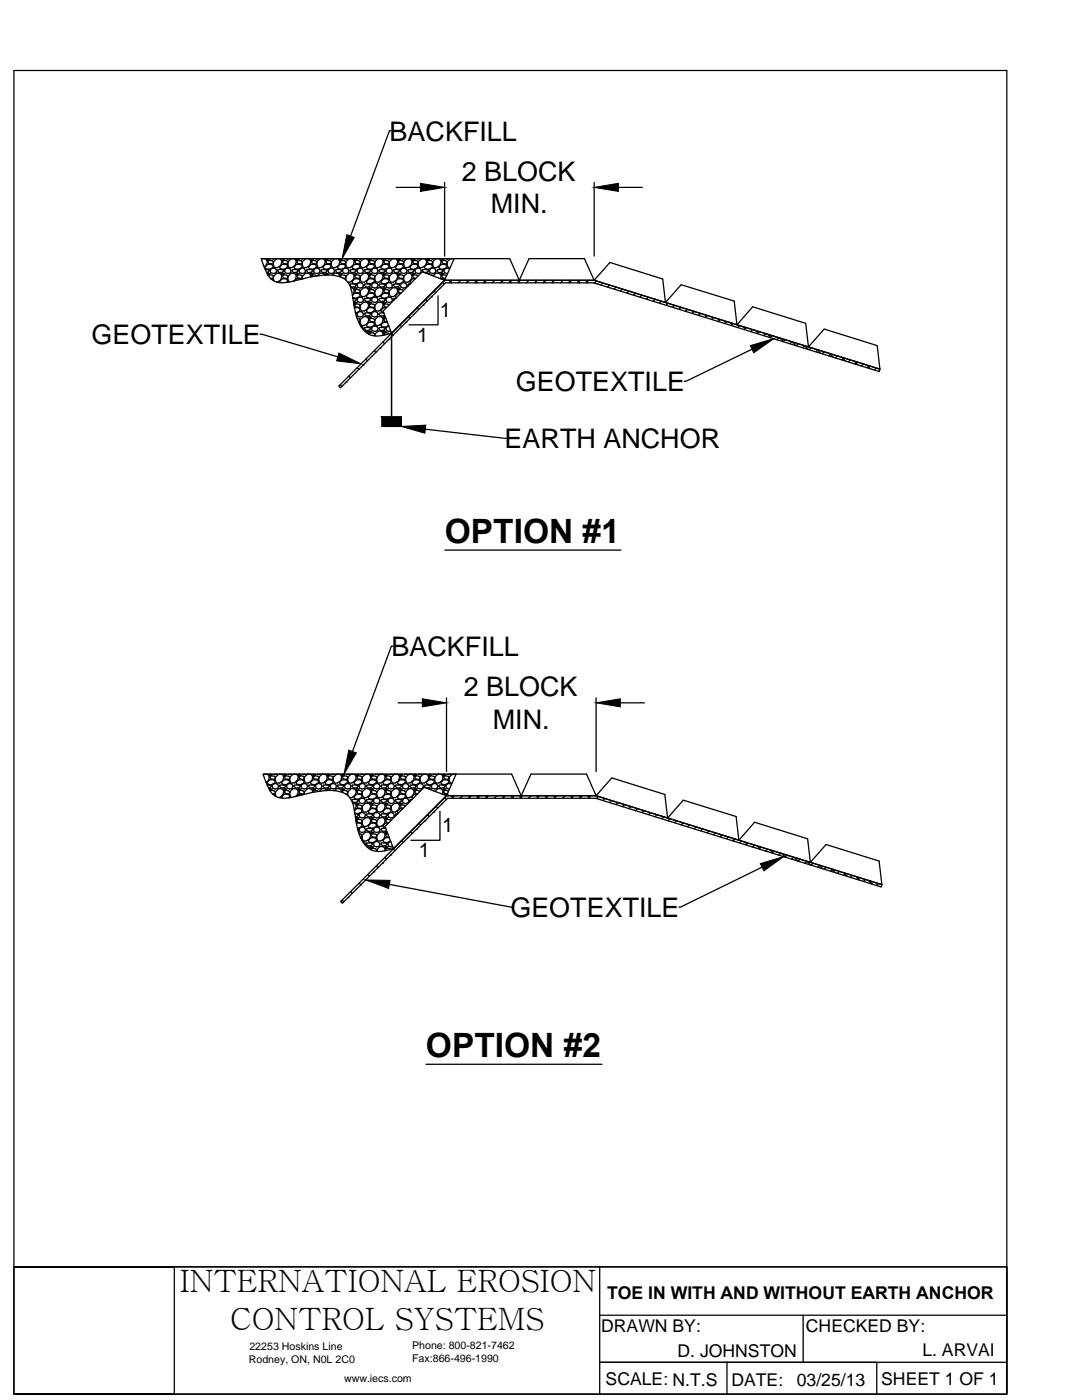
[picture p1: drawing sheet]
<svg xmlns="http://www.w3.org/2000/svg" width="216mm" height="279mm" viewBox="0 0 216 279" stroke-linecap="round" stroke-linejoin="round" font-family="sans-serif">
<!-- layer: 0 -->
<g fill="none" stroke="#000" stroke-width=".25">
<path d="M78 26.1h-.3l-7.7 21M79.1 37.4h4.8M88.7 36.4v14.7M118.6 36.4v14.7M123.4 37.4h4.8M52.2 51.8l.2-.2 .6 .1 .4 .5-.3 .7-.4 .4M52.9 53.8l.8 .1-.2 .4-.3 .1M53.3 51.7l.2-.1 .4 .1-.4 .3zM53.4 52.8h.7l.4 .2-.1 .4-.6 .3h-.7l-.2-.4zM53.5 54.8l-.2-.2 .2-.1 .4 .1-.4 .3M53.6 55l.1-.2 .6 .1 .3 .2M53.7 52h.6l.3 .3-.2 .4-.7-.1-.2-.3z"/>
<path d="M53.9 54l.1 .5 .6 .1 .5-.1 .1-.5-.2-.3-.4-.2-.5 .2-.2 .3M54 55.6l.5 .4M54.2 51.6h.6M54.6 55.1l-.2 .5-.5-.1M54.6 55.1v.6l.1 .4M54.6 52.2l.6-.6 .8 .1 .2 .5-.2 .7-.6 .5h-.6l-.2-.6zM54.6 55.1l.6-.6 .8 .1 .2 .5-.2 .7-.6 .5h-.3M55.5 53.8h.5l.6 .1v.1l-.2 .3-.7 .1-.3-.4zM56.2 54.6h.6l-.5 .3zM56.2 51.7h.6l-.5 .3zM56.3 52.8h.8l.3 .2-.1 .4-.6 .3h-.7l-.2-.4zM56.3 55.1l.3-.3 .6 .1 .2 .4-.1 .3-.7-.1z"/>
<path d="M56.3 52.3l.3-.3h.6l.2 .4-.1 .3-.7-.1zM56.8 54l.2 .5 .4 .1 .5-.1 .2-.5-.2-.3-.5-.2-.4 .2-.2 .3M57.1 51.6h.7M57.2 56.4l.2-.5-.3-.3h-.8l-.5 .6 .1 .2M57.5 52.2l.7-.6 .6 .1 .3 .5-.2 .7-.6 .5h-.6l-.3-.6zM58.4 53.8h.5l.6 .1v.1l-.2 .3-.7 .1-.3-.4zM58.5 56.1l.4-.3 .2-.7-.3-.5-.6-.1-.7 .6-.1 .6 .3 .6M59.1 54.6l.2-.1 .4 .1-.5 .3zM59.1 51.7l.2-.1 .4 .1-.5 .3zM59.2 52.8h.7l.4 .2-.1 .4-.6 .3h-.7l-.2-.4zM59.5 54.8l.6 .1 .2 .2-.1 .5-.7-.1-.3-.4zM59.5 52h.6l.2 .3-.1 .4-.7-.1-.3-.3z"/>
<path d="M59.9 53.7l.4-.2 .5 .2 .1 .3-.1 .5-.5 .1-.5-.1-.1-.5zM60 51.6h.6M60.1 55.7l-.9-.1-.4 .5M60.4 52.2l.6-.6 .7 .1 .3 .5-.2 .7-.6 .5h-.6l-.3-.6zM61.2 53.8h.6l.6 .1v.1l-.3 .3-.6 .1-.3-.4zM62 55.3v-.2l-.3-.5-.7-.1-.6 .6-.1 .6M62 54.6l.2-.1 .4 .1-.5 .3zM62 51.7l.2-.1 .4 .1-.5 .3zM62 52.8h.8l.4 .2-.1 .4-.6 .3h-.7l-.3-.4zM62.6 54l.1 .5 .5 .1 .5-.1 .2-.5-.2-.3-.5-.2-.4 .2-.2 .3M62.9 51.6h.6M63.1 55.1l-.1-.2-.6-.1-.2 .4"/>
<path d="M63.2 52.2l.7-.6 .7 .1 .3 .5-.2 .7-.7 .5h-.6l-.2-.6zM63.2 52.3l-.2-.3h-.6l-.3 .3 .2 .3 .8 .1 .1-.3M64.2 53.8h.5l.6 .1v.1l-.2 .3-.7 .1-.4-.4zM64.8 54.9l-.2-.3-.7-.1-.6 .5M64.9 54.6l.2-.1 .3 .1-.4 .3zM64.9 51.7l.2-.1 .3 .1-.4 .3zM65 52.8h.7l.4 .2-.1 .4-.7 .3h-.7l-.2-.4zM65 52.3l.3-.3h.6l.2 .4-.1 .3-.8-.1zM65.3 54.9h.3M65.4 54l.2 .5 .5 .1 .5-.1 .1-.5-.1-.3-.5-.2-.5 .2-.1 .3M65.8 51.6h.6M66.2 52.2l.6-.6 .7 .1 .3 .5-.2 .7-.6 .5h-.7l-.2-.6z"/>
<path d="M66.3 54.9l.5-.4 .7 .1 .3 .6M67 53.8h.6l.5 .1 .1 .1-.3 .3-.6 .1-.3-.4zM67.8 54.6h.5l-.4 .3zM67.8 51.7h.5l-.4 .3zM67.8 52.8h.8l.3 .2v.4l-.7 .3h-.7l-.2-.4zM67.9 52.3l.3-.3h.6l.2 .4-.1 .3-.8-.1zM68 55.3l-.1-.2 .3-.3 .6 .1 .2 .2-.1 .5-.4-.1M68.3 54l.2 .5 .5 .1 .5-.1 .1-.5-.1-.3-.5-.2-.5 .2-.1 .3M68.7 51.6h.6M69 52.2l.7-.6 .7 .1 .3 .5-.2 .7-.7 .5h-.6l-.2-.6zM69.1 56l-.1-.3v-.6l.7-.6 .7 .1 .3 .5-.2 .7-.7 .5h-.4M69.9 56.7l1.2 .1v.2l-.3 .2-.7 .1-.3-.3z"/>
<path d="M69.9 53.8h.6l.6 .1v.1l-.3 .3-.7 .1-.3-.4zM70 57.4l.4 .1 .3 .5-.2 .7-.2 .1M70.3 59l.4-.5h.8l.4 .3-.2 .4-.6 .3h-.7M70.4 59.5h.1M70.4 59.5l.7 .2-.3 .4h-.3M70.7 57.5h.5l-.4 .3zM70.7 54.6l.2-.1 .3 .1-.4 .3zM70.7 51.7l.2-.1 .3 .1-.4 .3zM70.7 55.6h.8l.4 .3-.2 .4-.6 .3h-.7l-.2-.4zM70.7 52.8h.8l.4 .2-.2 .4-.6 .3h-.7l-.2-.4zM70.8 58.1l.3-.3h.6l.2 .4-.2 .3-.7-.1zM70.8 55.1l.3-.3 .6 .1 .2 .4-.2 .3-.7-.1z"/>
<path d="M70.8 52.3l.3-.3h.6l.2 .4-.2 .3-.7-.1zM71.4 53.7l.5-.2 .4 .2 .2 .3-.1 .5-.5 .1-.5-.1-.2-.5zM71.4 56.5l.5-.1 .4 .2 .2 .4-.1 .3-.5 .2-.5-.2-.2-.3zM71.4 59.4l.5-.1 .4 .2 .2 .3-.1 .4-.5 .2-.5-.2-.2-.4zM71.6 51.6h.6M71.9 58l.7-.6 .7 .1 .3 .5-.3 .7-.6 .5h-.6l-.2-.6zM71.9 55.1l.7-.6 .7 .1 .3 .5-.3 .7-.6 .5h-.6l-.2-.6zM71.9 52.2l.7-.6 .7 .1 .3 .5-.3 .7-.6 .5h-.6l-.2-.6zM72.8 59.6l.5-.1 .6 .2 .1 .1-.3 .3-.6 .1-.4-.4zM72.8 56.7l1.1 .1 .1 .2-.3 .2-.6 .1-.4-.3zM72.8 53.8h.5l.6 .1 .1 .1-.3 .3-.6 .1-.4-.4zM73.6 57.5h.5l-.4 .3z"/>
<path d="M73.6 54.6l.2-.1 .3 .1-.4 .3zM73.6 51.7l.2-.1 .3 .1-.4 .3zM73.6 58.5h.8l.3 .3-.1 .4-.6 .3h-.7l-.2-.4zM73.6 55.6h.8l.3 .3-.1 .4-.6 .3h-.7l-.2-.4zM73.6 52.8h.8l.3 .2-.1 .4-.6 .3h-.7l-.2-.4zM74.1 54l.2 .5 .5 .1 .5-.1 .1-.5-.1-.3-.5-.2-.5 .2-.1 .3M74.1 57l.2 .3 .5 .2 .5-.2 .1-.3-.1-.4-.5-.2-.5 .1-.1 .5M74.1 59.8l.2 .4 .5 .2 .5-.2 .1-.4-.1-.3-.5-.2-.5 .1-.1 .4M74.5 51.6h.6M74.8 52.2l.7-.6 .6 .1 .4 .5-.3 .7-.6 .5h-.6l-.2-.6zM74.8 55.1l.7-.6 .6 .1 .4 .5-.3 .7-.6 .5h-.6l-.2-.6zM74.8 58l.7-.6 .6 .1 .4 .5-.3 .7-.6 .5h-.6l-.2-.6z"/>
<path d="M74.8 58.1l-.3-.3h-.5l-.3 .3 .2 .3 .7 .1 .2-.3M74.8 55.1l-.3-.2-.5-.1-.3 .3 .2 .4 .7 .1 .2-.3M74.8 52.3l-.3-.3h-.5l-.3 .3 .2 .3 .7 .1 .2-.3M75.7 59.6l1.1 .1 .1 .1-.3 .3-.7 .1-.3-.4zM75.7 56.7l1.1 .1 .1 .2-.3 .2-.7 .1-.3-.3zM75.7 53.8h.5l.6 .1 .1 .1-.3 .3-.7 .1-.3-.4zM76.4 57.5h.6l-.4 .3zM76.4 54.6l.3-.1 .3 .1-.4 .3zM76.4 51.7l.3-.1 .3 .1-.4 .3zM76.5 58.5h.7l.4 .3-.1 .4-.6 .3h-.7l-.2-.4zM76.5 55.6h.7l.4 .3-.1 .4-.6 .3h-.7l-.2-.4zM76.5 52.8h.7l.4 .2-.1 .4-.6 .3h-.7l-.2-.4z"/>
<path d="M76.6 58.1l.3-.3h.5l.3 .4-.2 .3-.7-.1zM76.9 54.8l.5 .1 .3 .2-.2 .5-.7-.1-.2-.4zM76.9 52h.5l.3 .3-.2 .4-.7-.1-.2-.3zM77 54l.2 .5 .5 .1 .5-.1 .1-.5-.2-.3-.4-.2-.5 .2-.2 .3M77 57l.2 .3 .5 .2 .5-.2 .1-.3-.2-.4-.4-.2-.5 .1-.2 .5M77 59.8l.2 .4 .5 .2 .5-.2 .1-.4-.2-.3-.4-.2-.5 .1-.2 .4M77.3 51.6h.7M77.7 58l.6-.6 .8 .1 .3 .5-.3 .7-.6 .5h-.6l-.2-.6zM77.7 52.2l.6-.6 .8 .1 .3 .5-.3 .7-.6 .5h-.6l-.2-.6zM78.3 54.5l.8 .1 .3 .5-.3 .7-.6 .5h-.6l-.2-.6v-.6zM78.6 56.7h.5l.6 .1v.2l-.2 .2-.7 .1-.3-.3zM78.6 53.8h.5l.6 .1v.1l-.2 .3-.7 .1-.3-.4z"/>
<path d="M78.9 59.5l-.3 .1v.3M79.4 57.5h.5l-.5 .3zM79.4 54.6h.5l-.5 .3zM79.4 51.7h.5l-.5 .3zM79.4 55.6h.8l.3 .3-.1 .4-.6 .3h-.7l-.2-.4zM79.4 52.8h.8l.3 .2-.1 .4-.6 .3h-.7l-.2-.4zM79.7 54.8l.6 .1 .2 .2-.1 .5-.7-.1-.3-.4zM79.7 52h.6l.2 .3-.1 .4-.7-.1-.3-.3zM79.9 54l.2 .5 .4 .1 .6-.1 .1-.5-.2-.3-.5-.2-.4 .2-.2 .3M79.9 57l.2 .3 .4 .2 .6-.2 .1-.3-.2-.4-.5-.2-.4 .1-.2 .5M80 58.5h-.6l-.5 .6 .2 .4M80.2 51.6h.7"/>
<path d="M80.5 58l-.2-.2h-.6l-.3 .3 .3 .3h.4M80.6 55.1l.7-.6 .6 .1 .3 .5-.2 .7-.6 .5h-.6l-.3-.6zM80.6 52.2l.7-.6 .6 .1 .3 .5-.2 .7-.6 .5h-.6l-.3-.6zM81.5 53.8h.5l.6 .1v.1l-.2 .3-.7 .1-.3-.4zM81.9 56.7h-.4v.3M82.2 54.6l.3-.1 .3 .1-.5 .3zM82.2 51.7l.3-.1 .3 .1-.5 .3zM82.3 52.8h.7l.4 .2-.1 .4-.6 .3h-.7l-.2-.4zM82.3 52.3l.3-.3h.6l.2 .4-.1 .3-.7-.1zM82.9 55.6h-.6l-.5 .6 .1 .3M83 53.7l.4-.2 .5 .2 .2 .3-.2 .5-.5 .1-.4-.1-.2-.5zM83.1 51.6h.7"/>
<path d="M83.4 55.1l-.2-.2-.6-.1-.3 .3 .3 .4 .4 .1M83.5 52.2l.6-.6 .7 .1 .4 .5-.3 .7-.6 .5h-.6l-.3-.6zM84.3 54.2l4.4 1.7-10.6 10.6-1.7-4.4zM84.6 54.4l-.3-.4 .1-.2 1.1 .1v.1l-.3 .3-.5 .1M84.9 59.7l.3 .4M85.1 51.7l.2-.1 .4 .1-.5 .3zM85.2 54.6h.5l-.2 .1M85.2 52.8h.7l.4 .2-.1 .4-.6 .3h-.7l-.2-.4zM85.7 54l.1 .5 .5 .1 .5-.1 .2-.5-.2-.3-.5-.2-.4 .2-.2 .3M86 51.6h.6M86.1 54.9h.1M86.1 59.2h.1"/>
<path d="M86.1 54.9v.1M86.3 52.2l.7-.6 .7 .1 .3 .5-.2 .7-.6 .5h-.6l-.3-.6zM86.3 52.3l-.2-.3h-.6l-.3 .3 .3 .3 .7 .1 .1-.3M86.4 55l.6-.5 .7 .1 .3 .5-.1 .5M86.6 58.1l.3 .3M87.3 53.8h.5l.6 .1v.1l-.2 .3-.7 .1-.3-.4zM87.4 59v5.8h-5.8M87.8 57.5h.1M88 54.6l.2-.1 .3 .1-.4 .3zM88 51.7l.2-.1 .3 .1-.4 .3zM88.1 52.8h.7l.4 .2-.1 .4-.6 .3h-.8l-.2-.4zM88.1 52.3l.3-.3h.6l.2 .4-.1 .3-.8-.1z"/>
<path d="M88.3 56.3l.3 .4M88.5 54l.2 .5 .6 .1M88.7 55.9l-21.1 21.2 .3 .3 10.6-10.5M88.7 55.9h29.9l57 17.8-.2 .4-56.9-17.7h-29.6l-10.4 10.5M88.7 55.9l-10.6 10.6M88.8 55.6l-.8 .1M88.9 51.6h.6M89.1 55l-.7-.2-.3 .3 .2 .4 .6 .1M89.3 52.2l-.1 .6 .2 .6h.4M89.6 55.9l.5 .5M89.7 53.7l-.5-.2-.4 .2-.2 .3M90.2 55.9l-.5 .5"/>
<path d="M90.6 51.7l-.7-.1-.6 .6M90.6 51.6h-38.5l.9 2.3a3.5 3.5 0 0 0 4.4 2.4l3.1-.7a12.7 12.7 0 0 1 7.4-.3 3.7 3.7 0 0 1 2.3 3l.4 2.3a8.6 8.6 0 0 0 2.7 5.9 4.4 4.4 0 0 0 3.6 .3l1.2-.3M90.6 51.6h11.1l1.9 4.3M90.6 51.6l-1.9 4.3M91.9 55.9l-.5 .5M93 55.9l.3 .3M93.6 55.9l-.5 .5M94.7 55.9l.5 .5M95.3 55.9l-.4 .5M96.4 55.9l.5 .5M97 55.9l-.5 .5M98.7 55.9l-.5 .5"/>
<path d="M99.9 55.9l.2 .3M100.4 55.9l-.5 .5M101.5 55.9l.5 .5M102.1 55.9l-.5 .5M103.2 55.9l.5 .5M103.8 55.9l-.4 .5M105.5 55.9l-.4 .5M105.6 51.6h11l2 4.3h-15zM106.7 55.9l.3 .3M107.2 55.9l-.4 .5M108.4 55.9l.4 .5M109 55.9l-.6 .5"/>
<path d="M110.1 55.9l.4 .5M110.6 55.9l-.4 .5M112.3 55.9l-.4 .5M113.4 55.9l.3 .3M114 55.9l-.4 .5M115.2 55.9l.4 .5M115.8 55.9l-.5 .5M116.9 55.9l.4 .5M117.5 55.9l-.5 .5M119 56.1l-.4 .4M119.3 56.7h.1M120.3 56.5l-.4 .4"/>
<path d="M121.6 56.9l-.4 .4M121.7 52.4l10.5 3.3 .6 4.7-14.2-4.5zM122.9 57.3l-.4 .4M124.2 57.7l-.4 .4M125.5 58.1l-.4 .4M126.8 58.5l-.4 .4M128.1 58.9l-.4 .4M129.4 59.3l-.4 .4M130.7 59.7l-.4 .4M135.9 56.8l10.6 3.3 .6 4.7-14.3-4.4zM51.9 66.7l15.5 4.5M67.9 76.8l.3 .3"/>
<path d="M69.1 76.3h.1M69.6 75.1l.3 .3M70.6 60.7v.3M70.7 60.4h.5l-.4 .3zM70.7 61.4h.8l.4 .3-.2 .4-.6 .3h-.2M70.8 60.9l.3-.3 .6 .1 .2 .4-.2 .3-.7-.1zM70.8 74.5v.1M70.9 62.5l.2 .1-.1 .2M71.1 63.3h.1M71.3 63.6h.4l.2 .2-.2 .4h-.2M71.3 73.4l.3 .3M71.4 62.3l.5-.1 .4 .1 .2 .4-.1 .4-.5 .2-.5-.2-.2-.4z"/>
<path d="M71.6 64.4l.3 .2-.1 .2M71.9 63.8l.7-.6h.7l.3 .6-.3 .7-.6 .5h-.6l-.2-.6zM71.9 60.9l.7-.6h.7l.3 .5-.3 .8-.6 .5-.6-.1-.2-.5zM72 65.1l.3 .1 .2 .6M72.5 72.8h.1M72.8 66.1h.5l.3 .6M72.8 65.4l.5-.1 .6 .2 .1 .1-.3 .3-.6 .1-.4-.4zM72.8 62.5l.5-.1 .7 .3-.3 .3h-.6l-.4-.3zM73 71.6l.3 .4M73.6 66.1h.2l.3 .1-.4 .2zM73.6 63.3l.2-.1 .3 .1-.4 .3zM73.6 60.4h.5l-.4 .3z"/>
<path d="M73.6 64.3h.8l.3 .3-.1 .4-.6 .3-.7-.1-.2-.3zM73.6 61.4h.8l.3 .3-.1 .4-.6 .3-.7-.1-.2-.3zM74.1 62.7l.2 .4 .5 .2 .5-.2 .1-.4-.1-.4-.5-.1-.5 .1-.1 .4M74.1 65.6l.2 .4 .5 .1 .5-.1 .1-.4-.1-.4-.5-.2-.5 .2-.1 .4M74.2 71.1h.1M74.7 69.9l.3 .4M74.8 60.9l.7-.6h.6l.4 .5-.3 .8-.6 .5-.6-.1-.2-.5zM74.8 63.8l.7-.6h.6l.4 .6-.3 .7-.6 .5h-.6l-.2-.6zM74.8 66.7v.3M74.8 66.7l.7-.6h.6l.4 .5-.1 .3M74.8 66.7l-.3-.2-.5-.1-.3 .4M74.8 63.8l-.3-.2-.5-.1-.3 .3 .2 .3 .7 .1 .2-.2"/>
<path d="M74.8 60.9l-.3-.2-.5-.1-.3 .3 .2 .4 .7 .1 .2-.3M74.8 66.9l-.1 .1M75.7 65.4l.5-.1 .6 .2 .1 .1-.3 .3-.7 .1-.3-.4zM75.9 69.4h.1M76.4 68.3l.3 .3M76.4 66.1h.3l.3 .1-.4 .2zM76.4 60.4h.6l-.4 .3zM76.6 62.5h-.9l-.1 .2 .3 .3h.7l.1-.2M76.9 63.3h-.5l.2 .3 .3-.3M77 63.6l-.1-.1-.3 .3 .2 .3 .4 .1M77 65.6l.2 .4 .5 .1h.3M77.1 61.4h-.6l-.5 .6 .2 .3 .4 .1"/>
<path d="M77.3 64.3h-.8l-.5 .6 .2 .3 .7 .1 .6-.4M77.6 67.7h.1M77.6 66.6l-.2-.1-.5-.1-.3 .3 .1 .2M77.6 65.1l-.4 .1-.2 .4M77.6 60.9l-.7-.3-.3 .3 .2 .4h.4M78.1 66.3l-.3 .3M78.1 66.6l.3 .3M78.1 66.5l.4 .4M79.3 66v.1M79.8 64.8l.3 .4M81 64.3h.1M81.5 63.1l.4 .4"/>
<path d="M82.7 62.6h.1M83.2 61.4l.4 .4M84.4 60.9h.1M132 60.1l-.4 .4M133.3 60.5l-.4 .4M134.6 60.9l-.4 .4M135.9 61.3l-.4 .4M137.2 61.7l-.4 .4M138.3 62.1l.2 .1M138.5 62.2l-.4 .3M139.8 62.5l-.4 .4M140.8 62.9l.2 .1"/>
<path d="M141.1 63l-.4 .3M142.4 63.3l-.4 .4M143.3 63.6l.2 .3M143.7 63.8l-.4 .3M145 64.1l-.4 .4M145.7 64.4l.4 .3M146.3 64.6l-.4 .4M147.6 65l-.4 .4M148.2 65.2l.5 .4M148.9 65.4l-.4 .4M150.1 69.7l-13.2 6.4h-.4M150.2 61.2l10.6 3.3 .5 4.7-14.2-4.4z"/>
<path d="M150.2 65.8l-.4 .4M150.7 65.9l.5 .5M151.5 66.2l-.4 .4M152.8 66.6l-.4 .4M153.1 66.7l.6 .6M154.1 67l-.4 .4M155.4 67.4l-.4 .4M155.6 67.5l.7 .7M156.7 67.8l-.4 .4M158 68.2l-.4 .4M158.1 68.3l.7 .7M159.3 68.6l-.4 .4"/>
<path d="M160.2 69.4l.4-.4 .7 .7M161.9 69.4l-.4 .4M163.1 69.8l.7 .7M163.2 69.8l-.4 .4M164.5 65.7l10.5 3.3 .6 4.7-14.3-4.5zM164.5 70.2l-.4 .4M165.5 70.5l.7 .8M165.8 70.6l-.4 .4M167.1 71l-.4 .4M168 71.3l.7 .8M168.3 71.4l-.3 .4M169.7 71.9l-.4 .3"/>
<path d="M170.5 72.1l.7 .7M171 72.2l-.4 .4M172.2 72.7l-.3 .3M172.9 72.9l.7 .7M173.6 73l-.4 .4M174.9 73.5l-.4 .3M175.4 73.6l.1 .2M76.2 83.2h3.9v1.9h-3.9zM84.9 85.7l16.1 1.8M88.8 109.8h35.1M78.4 129h-.3l-7.8 21M89.1 139.3v14.7"/>
<path d="M118.9 139.3v14.7M52.6 154.7l.1-.2h.8l.2 .6-.2 .7-.4 .3M53.3 156.6l.8 .2-.2 .4h-.3M53.7 154.6h.6l-.5 .3zM53.8 155.6h.8l.3 .3-.1 .4-.6 .3-.7-.1-.2-.3zM53.8 155.1l.3-.3 .6 .1 .2 .4-.1 .2h-.7zM53.8 157.7l-.1-.2 .2-.1 .4 .1-.5 .2M54 157.9l.1-.2 .8 .3-.1 .5-.5-.1M54.4 158.5l.5 .3M54.5 156.5l.4-.1 .5 .1 .2 .4-.2 .4-.5 .2-.4-.2-.2-.4zM54.6 154.5h.7M55 155.1l.7-.6h.6l.3 .6-.2 .7-.6 .5h-.6l-.3-.6z"/>
<path d="M55.1 159l-.2-.4 .1-.6 .7-.6 .6 .1 .3 .5-.2 .7-.6 .5-.2-.1M55.9 156.7l.5-.1 .6 .2v.1l-.2 .3-.7 .1-.3-.4zM56.6 157.5l.2-.1 .4 .1-.4 .2zM56.6 154.6l.2-.1 .4 .1-.4 .3zM56.7 155.6h.7l.4 .3-.1 .4-.6 .3-.7-.1-.2-.3zM57 157.7l.8 .3-.1 .5-.7-.2-.2-.3zM57 154.8l.6 .1 .2 .2-.1 .4h-.7l-.2-.4zM57.4 156.5l.4-.1 .5 .1 .1 .4-.1 .4-.5 .2-.5-.2-.1-.4zM57.5 154.5h.7M57.6 159.2l.2-.4-.4-.3h-.7l-.5 .6 .1 .2M57.9 155.1l.6-.6h.7l.3 .6-.2 .7-.6 .5h-.6l-.3-.6zM58.7 156.7l.6-.1 .6 .2v.1l-.3 .3-.6 .1-.3-.4z"/>
<path d="M58.9 159l.4-.3 .2-.7-.3-.5-.7-.1-.6 .6-.1 .6 .4 .5M59.5 157.5l.2-.1 .4 .1-.5 .2zM59.5 154.6l.2-.1 .4 .1-.5 .3zM59.5 155.6h.8l.4 .3-.1 .4-.6 .3-.7-.1-.3-.3zM60.1 156.9l.1 .4 .5 .2 .5-.2 .2-.4-.2-.4-.5-.1-.4 .1-.2 .4M60.4 154.5h.6M60.4 158.6l-.9-.1-.3 .4M60.7 155.1l.7-.6h.7l.3 .6-.2 .7-.7 .5h-.6l-.2-.6zM60.7 158v.6M60.7 158l.7-.6 .7 .1 .3 .5v.1M60.7 155.1l-.2-.2-.6-.1-.3 .3 .2 .4h.8l.1-.2M60.7 158l-.8-.3-.3 .3 .2 .3 .8 .2 .1-.3"/>
<path d="M61.7 156.7l.5-.1 .6 .2v.1l-.2 .3-.7 .1-.4-.4zM62.4 157.5l.2-.1 .3 .1-.4 .2zM62.4 154.6l.2-.1 .3 .1-.4 .3zM62.5 155.6h.7l.4 .3-.1 .4-.6 .3-.8-.1-.2-.3zM62.5 155.1l.3-.3 .6 .1 .2 .4-.1 .2h-.8zM63.1 156.5l.5-.1 .5 .1 .1 .4-.1 .4-.5 .2-.5-.2-.2-.4zM63.3 154.5h.7M63.5 158l-.7-.3-.2 .4M63.7 155.1l.6-.6h.7l.3 .6-.2 .7-.6 .5h-.7l-.2-.6zM64.5 156.7l.6-.1 .5 .2 .1 .1-.3 .3-.6 .1-.3-.4zM65.2 157.8l-.2-.3-.7-.1-.6 .5M65.3 157.5h.6l-.5 .2z"/>
<path d="M65.3 154.6h.6l-.5 .3zM65.3 155.6h.8l.4 .3-.1 .4-.7 .3-.7-.1-.2-.3zM65.4 155.1l.3-.3 .6 .1 .2 .4-.1 .2h-.8zM65.6 157.7h.3M66 156.5l.5-.1 .5 .1 .1 .4-.1 .4-.5 .2-.5-.2-.1-.4zM66.2 154.5h.6M66.5 155.1l.7-.6h.7l.3 .6-.2 .7-.7 .5h-.6l-.2-.6zM66.7 157.8l.5-.4 .7 .1 .2 .6M67.4 156.7l.6-.1 .6 .2v.1l-.3 .3-.7 .1-.3-.4zM68.2 157.5l.2-.1 .3 .1-.4 .2zM68.2 154.6l.2-.1 .3 .1-.4 .3zM68.2 155.6h.8l.4 .3-.2 .4-.5 .3-.8-.1-.2-.3z"/>
<path d="M68.6 154.8l.6 .1 .2 .2-.2 .4h-.7l-.2-.4zM68.9 156.5l.5-.1 .4 .1 .2 .4-.1 .4-.5 .2-.5-.2-.2-.4zM69.1 154.5h.6M69.4 158l-.8-.3-.3 .3 .1 .2M69.4 158l-.2 .5-.3-.1M69.4 158v.6l.1 .2M69.4 155.1l.7-.6h.7l.3 .6-.2 .7-.7 .5h-.6l-.2-.6zM69.4 158l.7-.6 .7 .1 .3 .5-.2 .7-.7 .5-.4-.1M70.3 159.6l1.1 .1 .1 .1-.3 .3-.6 .1-.4-.4zM70.3 156.7l.6-.1 .5 .2 .1 .1-.3 .3-.6 .1-.4-.4zM71.1 157.5l.2-.1 .3 .1-.4 .2zM71.1 154.6l.2-.1 .3 .1-.4 .3z"/>
<path d="M71.1 158.5h.8l.3 .3-.1 .4-.6 .3-.7-.1-.2-.3zM71.1 155.6h.8l.3 .3-.1 .4-.6 .3-.7-.1-.2-.3zM71.8 156.5l.5-.1 .5 .1 .1 .4-.1 .4-.5 .2-.5-.2-.2-.4zM71.8 159.4l.5-.1 .5 .1 .1 .4-.1 .4-.5 .2-.5-.2-.2-.4zM72 154.5h.6M72.3 155.1l.7-.6h.6l.4 .6-.2 .7-.7 .5h-.6l-.2-.6zM72.3 158l.7-.6 .6 .1 .4 .5-.2 .7-.7 .5-.6-.1-.2-.5zM72.3 158l-.8-.3-.3 .3 .2 .3 .7 .2 .2-.3M72.3 155.1l-.3-.2-.5-.1-.3 .3 .2 .4h.7l.2-.2M73.2 159.6l.6-.1 .5 .2 .1 .1-.3 .3-.7 .1-.3-.4zM73.2 156.7l.6-.1 .5 .2 .1 .1-.3 .3-.7 .1-.3-.4zM73.9 157.5l.3-.1 .3 .1-.4 .2z"/>
<path d="M73.9 154.6l.3-.1 .3 .1-.4 .3zM74 158.5h.7l.4 .3-.1 .4-.6 .3-.7-.1-.2-.3zM74 155.6h.7l.4 .3-.1 .4-.6 .3-.7-.1-.2-.3zM74.1 158l.3-.3 .5 .1 .3 .2v.2l-.2 .3-.7-.2zM74.1 155.1l.3-.3 .5 .1 .3 .4-.2 .2h-.7zM74.5 156.9l.2 .4 .5 .2 .5-.2 .1-.4-.2-.4-.4-.1-.5 .1-.2 .4M74.5 159.8l.2 .4 .5 .2 .5-.2 .1-.4-.2-.4-.4-.1-.5 .1-.2 .4M74.8 154.5h.7M75.2 155.1l.6-.6h.8l.3 .6-.2 .7-.7 .5h-.6l-.2-.6zM75.8 157.4l.8 .1 .3 .5-.2 .7-.7 .5-.6-.1-.2-.5v-.6zM76.1 159.6l.6-.1 .5 .2v.1l-.2 .3-.7 .1-.3-.4zM76.1 156.7l.6-.1 .5 .2v.1l-.2 .3-.7 .1-.3-.4z"/>
<path d="M76.9 157.5h.5l-.5 .2zM76.9 154.6h.5l-.5 .3zM76.9 158.5h.8l.3 .3-.1 .4-.6 .3-.7-.1-.2-.3zM76.9 155.6h.8l.3 .3-.1 .4-.6 .3-.7-.1-.2-.3zM76.9 158l.3-.3 .6 .1 .2 .4-.1 .3-.7-.2zM76.9 155.1l.3-.3 .6 .1 .2 .4-.1 .2h-.7zM77.4 156.9l.2 .4 .4 .2 .6-.2 .1-.4-.2-.4-.5-.1-.4 .1-.2 .4M77.4 159.8l.2 .4 .4 .2 .6-.2 .1-.4-.2-.4-.5-.1-.4 .1-.2 .4M77.8 154.5h.6M78.1 158l.7-.6 .6 .1 .3 .5-.2 .7-.6 .5-.6-.1-.3-.5zM78.1 155.1l.7-.6h.6l.3 .6-.2 .7-.6 .5h-.6l-.3-.6zM79 159.6l1.1 .1v.1l-.2 .3-.7 .1-.3-.4z"/>
<path d="M79 156.7l.5-.1 .6 .2v.1l-.2 .3-.7 .1-.3-.4zM79.4 140.3h4.9M79.7 157.5l.3-.1 .3 .1-.4 .2zM79.7 154.6l.3-.1 .3 .1-.4 .3zM79.8 155.6h.7l.4 .3-.1 .4-.6 .3-.7-.1-.2-.3zM79.8 158.5h.7l.4 .3-.1 .4-.6 .3-.7-.1-.2-.3zM80.1 157.7l.8 .3-.1 .5-.7-.2-.2-.3zM80.1 154.8l.6 .1 .2 .2-.1 .4h-.7l-.2-.4zM80.5 156.5l.4-.1 .5 .1 .2 .4-.2 .4-.5 .2-.4-.2-.2-.4zM80.5 159.4l.4-.1 .5 .1 .2 .4-.2 .4-.5 .2-.4-.2-.2-.4zM80.6 154.5h.7M81 158l.6-.6 .7 .1 .4 .5-.3 .7-.6 .5-.6-.1-.3-.5z"/>
<path d="M81 155.1l.6-.6h.7l.4 .6-.3 .7-.6 .5h-.6l-.3-.6zM81.9 156.7l.5-.1 .6 .2v.1l-.3 .3-.6 .1-.3-.4zM82.2 159.5l-.3 .1v.3M82.6 157.5l.2-.1 .4 .1-.5 .2zM82.6 154.6l.2-.1 .4 .1-.5 .3zM82.7 155.6h.7l.4 .3-.1 .4-.6 .3-.7-.1-.2-.3zM83.2 156.9l.1 .4 .5 .2 .5-.2 .2-.4-.2-.4-.5-.1-.4 .1-.2 .4M83.3 158.5h-.6l-.5 .6 .2 .3M83.5 154.5h.6M83.8 158l-.8-.3-.3 .3 .3 .3 .4 .1M83.8 155.1l.7-.6h.7l.3 .6-.2 .7-.6 .5h-.6l-.3-.6zM83.8 155.1l-.2-.2-.6-.1-.3 .3 .3 .4h.7l.1-.2"/>
<path d="M84.7 157.1l4.4 1.7-10.6 10.6-1.7-4.5zM84.9 157.2l-.2-.3a.92 .92 0 0 1 1.2 0l-.2 .3h-.7M85.5 154.6l.2-.1 .3 .1-.4 .3zM85.5 157.5h.5l-.1 .1M85.6 155.6h.7l.4 .3-.1 .4-.6 .3-.8-.1-.2-.3zM85.6 155.1l.3-.3 .6 .1 .2 .4-.1 .2h-.8zM86 156.9l.2 .4 .5 .2 .5-.2 .2-.4-.2-.4-.5-.1-.4 .1-.2 .4M86.4 154.5h.6M86.5 157.8h.1M86.8 155.1l.6-.6h.7l.3 .6-.2 .7-.6 .5h-.7l-.2-.6zM86.8 157.9l.6-.5 .7 .1 .3 .5-.1 .5M87.7 156.7l.5-.1 .6 .2v.1l-.3 .3-.6 .1-.3-.4z"/>
<path d="M88.4 157.5h.5l-.4 .2zM88.4 154.6h.5l-.4 .3zM88.5 155.6h.7l.4 .3-.1 .4-.7 .3-.7-.1-.1-.3zM88.5 155.1l.3-.3 .6 .1 .2 .4-.1 .2h-.7zM88.7 159.2l.4 .3M88.9 156.9l.2 .4 .6 .2M89.1 158.8l-21.1 21.1 .3 .4 10.6-10.6M89.1 158.8h29.8l57.1 17.7-.2 .5-56.9-17.7h-29.6l-10.4 10.4M89.1 158.8l-10.6 10.6M89.2 158.5h.1M89.2 158.5l-.8 .1M89.3 154.5h.6"/>
<path d="M89.5 157.9l-.7-.2-.3 .3 .3 .3 .5 .1M90 158.8l.5 .5M90.1 156.6l-.5-.2-.5 .1-.1 .4M90.6 158.8l-.5 .5M91 154.5h-38.5l.9 2.3a3.5 3.5 0 0 0 4.4 2.4l.6-.1a25.8 25.8 0 0 1 8.3-1.3 3.8 3.8 0 0 1 3.6 2.3l.5 2.2a11.2 11.2 0 0 0 2.1 6.4 3.8 3.8 0 0 0 4.4 1l1.2-.3M91 154.5h11.1l1.9 4.3M91 154.5h-.7l-.7 .6v.6l.3 .6h.3M91 154.5l-1.9 4.3M92.3 158.8l-.5 .5M93.4 158.8l.3 .3M94 158.8l-.5 .5M95.1 158.8l.5 .5"/>
<path d="M95.7 158.8l-.5 .5M96.8 158.8l.5 .5M97.4 158.8l-.5 .5M99.1 158.8l-.5 .5M100.2 158.8l.3 .3M100.8 158.8l-.5 .5M101.9 158.8l.5 .5M102.5 158.8l-.4 .5M103.6 158.8l.5 .5M104.2 158.8l-.5 .5M105.9 154.5h11.1l1.9 4.3h-14.9zM105.9 158.8l-.5 .5"/>
<path d="M107 158.8l.3 .3M107.6 158.8l-.5 .5M108.7 158.8l.5 .5M109.3 158.8l-.4 .5M110.4 158.8l.5 .5M111 158.8l-.4 .5M112.7 158.8l-.4 .5M113.9 158.8l.3 .3M114.5 158.8l-.6 .5M115.6 158.8l.4 .5M116.1 158.8l-.5 .5M117.2 158.8l.6 .5"/>
<path d="M117.8 158.8l-.4 .5M119.4 159l-.4 .4M119.7 159.5v.1M120.7 159.4l-.4 .3M122 159.8l-.4 .4M122.1 155.3l10.6 3.3 .5 4.7-14.3-4.5zM123.8 140.3h4.8M136.3 159.7l10.6 3.3 .5 4.7-14.2-4.4zM68.3 179.6l.3 .4M69.5 179.1h.1M70 177.9l.3 .4M70.3 160.3h.5l.3 .5-.4 .9"/>
<path d="M70.7 161.9l.4-.5h.8l.3 .2-.1 .5-.6 .3-.7-.1M70.8 162.3h.1M70.8 162.4l.6 .1 .1 .2-.3 .3h-.3M71 163.5l.1 .2-.1 .2M71.1 163.3h.5l-.4 .2zM71.1 160.4h.5l-.4 .2zM71.1 164.3h.8l.3 .3-.1 .3-.6 .4-.2-.1M71.1 177.4h.1M71.4 165.4v.3M71.6 166.1v.1M71.7 166.4l.3 .1 .3 .2M71.7 176.2l.3 .4"/>
<path d="M71.8 162.3l.5-.1 .5 .1 .1 .4-.1 .4-.5 .2-.5-.2-.2-.4zM71.8 165.2l.5-.2 .5 .2 .1 .4-.1 .4-.5 .1-.5-.1-.2-.4zM72 167.3l.2 .1v.3M72.3 160.9l.7-.6h.6l.4 .5-.2 .8-.7 .5-.6-.1-.2-.5zM72.3 163.8l.7-.6h.6l.4 .5-.2 .7-.7 .5h-.6l-.2-.5zM72.3 166.6l.7-.6 .6 .1 .4 .5-.2 .8-.7 .4h-.6l-.2-.5zM72.3 163.8l-.3-.2-.5-.1-.3 .3 .2 .3 .7 .1 .2-.2M72.3 160.9l-.3-.2-.5-.1-.3 .3 .2 .4h.7l.2-.2M72.3 166.8l-.2 .3h-.2M72.4 168l.4 .1 .1 .4-.1 .1M72.8 175.7h.1M73.1 169h.5l.3 .6"/>
<path d="M73.2 168.2h.6l.5 .1 .1 .2-.3 .3h-.7l-.3-.3zM73.2 165.4l.6-.1 .6 .3-.3 .3h-.7l-.3-.3zM73.2 162.4h.6l.5 .1 .1 .2-.3 .3h-.7l-.3-.3zM73.4 174.5l.3 .4M73.5 167.7l.5-.5h.7l.4 .2-.1 .4-.6 .4-.7-.1zM73.9 169l.3-.1 .3 .2-.4 .2zM73.9 166.1l.3-.1 .3 .2-.4 .2zM73.9 163.3h.6l-.4 .2zM73.9 160.4h.6l-.4 .2zM74 164.3h.7l.4 .3-.1 .3-.6 .4-.7-.1-.2-.3zM74 161.4h.7l.4 .2-.1 .5-.6 .3-.7-.1-.2-.3zM74.1 166.7l.3-.3 .5 .1 .3 .3-.2 .3-.7-.1z"/>
<path d="M74.1 163.8l.3-.3 .5 .1 .3 .4-.2 .2-.7-.1zM74.1 160.9l.3-.3 .5 .1 .3 .4-.2 .2h-.7zM74.1 169.6l.3-.3 .5 .1 .3 .2-.1 .3M74.5 162.7l.2 .4 .5 .2 .5-.2 .1-.4-.2-.4-.4-.1-.5 .1-.2 .4M74.5 165.6l.2 .4 .5 .1 .5-.1 .1-.4-.2-.4-.4-.2-.5 .2-.2 .4M74.5 168.5l.2 .4 .5 .1 .5-.1 .1-.4-.2-.4-.4-.2-.5 .2-.2 .4M74.6 174h.1M75.1 172.8l.3 .4M75.2 166.6l.6-.6 .8 .1 .3 .5-.2 .8-.7 .4h-.6l-.2-.5zM75.2 163.8l.6-.6h.8l.3 .5-.2 .7-.7 .5h-.6l-.2-.5zM75.2 160.9l.6-.6h.8l.3 .5-.2 .8-.7 .5-.6-.1-.2-.5zM76.1 168.2h.6l.5 .1v.2l-.2 .3h-.7l-.3-.3z"/>
<path d="M76.1 162.4h.6l.5 .1v.2l-.2 .3h-.7l-.3-.3zM76.3 172.3h.1M76.8 169.8l.1-.3-.3-.5-.8-.1-.6 .7v.3M76.8 171.1l.3 .4M76.9 169l.5 .1-.5 .2zM76.9 163.3h.5l-.5 .2zM76.9 160.4h.5l-.5 .2zM76.9 161.4h.8l.3 .2-.1 .5-.6 .3-.7-.1-.2-.3zM76.9 160.9l.3-.3 .6 .1 .2 .4-.1 .2h-.7zM77 165.4h-.9l-.1 .2 .3 .3h.7l.1-.2M77.3 166.1h-.4v.3l.4-.2M77.4 162.7l.2 .4 .4 .2 .6-.2 .1-.4-.2-.4-.5-.1-.4 .1-.2 .4"/>
<path d="M77.4 168.5l.2 .4 .4 .1 .3-.1M77.4 166.4h-.2l-.3 .3 .3 .3 .5 .1M77.5 164.3h-.6l-.5 .6 .2 .3h.3M77.7 176.5l24.8 4.6M77.7 167.2h-.8l-.5 .5 .2 .4 .7 .1 .6-.4M78 170.6h.1M78 169.5l-.8-.2-.3 .3 .2 .1M78 163.8l-.2-.2-.6-.1-.3 .3 .3 .3 .4 .1M78 168l-.4 .1-.2 .4M78.1 160.9l.7-.6h.6l.3 .5-.2 .8-.6 .5-.6-.1-.3-.5zM78.5 169.2l-.3 .3M78.5 169.4l.3 .4"/>
<path d="M78.5 169.4l.4 .3M79.4 162.4h-.4v.4M79.7 168.9h.1M79.7 160.4h.6l-.4 .2zM80.2 167.7l.3 .4M80.4 161.4h-.6l-.5 .6 .1 .3M80.9 160.9l-.8-.3-.2 .3 .2 .4h.4M81.4 167.2h.1M81.9 166l.3 .3M83.1 165.5h.1M83.6 164.3l.3 .3M84.8 163.8h.1"/>
<path d="M85.3 162.6l.3 .4M86.5 162.1h.1M87 160.9l.3 .4M87.8 161.9v5.8h-5.8M88.2 160.4h.1M123.3 160.2l-.4 .3M124.6 160.6l-.4 .4M125.9 161l-.4 .3M127.2 161.4l-.4 .4M128.5 161.8l-.4 .4M129.8 162.2l-.4 .4M131.1 162.6l-.4 .4"/>
<path d="M132.4 163l-.4 .4M133.7 163.4l-.4 .4M135 163.8l-.4 .4M136.3 164.2h.1M136.3 164.2l-.4 .4M137.6 164.6l-.4 .4M138.7 165l.1 .1M138.9 165l-.4 .4M140.2 165.4l-.4 .4M141.2 165.7l.2 .2M141.5 165.8l-.4 .4M142.8 166.2l-.4 .4"/>
<path d="M143.7 166.5l.2 .3M144.1 166.6l-.4 .4M145.4 167l-.4 .4M146.2 167.3l.3 .3M146.7 167.4l-.4 .4M148 167.8l-.4 .4M148.6 168l.4 .5M149.3 168.2l-.4 .4M150.6 164.1l10.5 3.3 .6 4.7-14.3-4.4zM150.6 168.7l-.4 .4M151.1 168.8l.5 .5M151.9 169.1l-.4 .3"/>
<path d="M152 173.1l-16.2 7.9h-.3M153.2 169.5l-.4 .4M153.6 169.6l.6 .6M154.5 169.9l-.4 .3M155.8 170.3l-.4 .4M156 170.4l.7 .6M157.1 170.7l-.4 .3M158.4 171.1l-.4 .4M158.5 171.1l.7 .7M159.7 171.5l-.4 .3M160.6 172.3l.4-.4 .7 .7M162.2 172.3l-.3 .3"/>
<path d="M163.4 172.6l.8 .8M163.6 172.7l-.4 .4M164.8 168.5l10.6 3.3 .6 4.7-14.3-4.4zM164.9 173.1l-.4 .4M165.9 173.4l.8 .7M166.1 173.5l-.3 .4M167.5 173.9l-.4 .4M168.4 174.2l.7 .7M168.8 174.3l-.4 .4M170 174.7l-.3 .4M170.8 174.9l.8 .8M171.4 175.1l-.4 .4"/>
<path d="M172.7 175.5l-.4 .4M173.3 175.7l.8 .8M173.9 175.9l-.3 .4M175.2 176.3l-.3 .4M175.8 176.5l.1 .1M85 212.4h35.1M119.7 252.8v19.1h81.2M2.8 278.2h198.1v-25.4h-198.1h32v25.4h-32v-25.4h198.1v25.4h-198.1v-264.1h198.1v264.1M119.7 278.2v-6.3h25.4v6.3M119.7 262.5h81.2M160.3 262.5v9.4M174.9 271.9v6.3"/>
</g>
<g fill="#000" stroke="#000" stroke-width=".2">
<path d="M83.9 36.6l4.8 .8-4.8 .8zM118.6 37.4l4.8-.8v1.6zM69.2 46.8l1.5 .6-2.4 4.2zM67.6 70.5l4.4 2.1-4.8-.6zM149.7 69l4.7-1.4-4 2.8zM80.1 85.1l4.8-.2-.1 1.6zM84.3 139.5l4.8 .8-4.8 .8zM118.9 140.3l4.9-.8v1.6zM69.6 149.7l1.5 .6-2.4 4.2zM73 175.6l4.8 .1-.3 1.6zM151.7 172.4l4.7-1.4-4 2.8z"/>
<path d="M76.2 83.2v1.9h3.9zM76.2 83.2h3.9v1.9z"/>
</g>
<path d="M78.1 66.5v16.7" fill="none" stroke="#000" stroke-width=".3"/>
<g font-size="6.7">
<text x="88.8" y="108.3">OPTION #1</text>
<text x="85" y="211">OPTION #2</text>
</g>
<g font-size="6.1">
<text x="35.9" y="257.9">INTERNATIONAL EROSION</text>
<text x="45.9" y="265.5">CONTROL SYSTEMS</text>
</g>
<g font-size="5.4">
<text x="77.8" y="28.1">BACKFILL</text>
<text x="92.1" y="36.1">2 BLOCK</text>
<text x="97.9" y="42.6">MIN.</text>
<text x="18.3" y="68.6">GEOTEXTILE</text>
<text x="102.9" y="78">GEOTEXTILE</text>
<text x="100.7" y="89.4">EARTH ANCHOR</text>
<text x="78.1" y="131">BACKFILL</text>
<text x="92.5" y="139">2 BLOCK</text>
<text x="98.3" y="145.4">MIN.</text>
<text x="101.8" y="183">GEOTEXTILE</text>
</g>
<g font-size="4">
<text x="87.8" y="63.2">1</text>
<text x="83.2" y="68.3">1</text>
<text x="88.2" y="166.1">1</text>
<text x="83.6" y="171.1">1</text>
</g>
<g font-size="3.5">
<text x="121.1" y="259.2">TOE IN WITH AND WITHOUT EARTH ANCHOR</text>
<text x="120" y="265.8">DRAWN BY:</text>
<text x="160.8" y="265.8">CHECKED BY:</text>
<text x="135.2" y="270.8">D. JOHNSTON</text>
<text x="184.1" y="270.6">L. ARVAI</text>
<text x="120.8" y="276.5">SCALE: N.T.S</text>
<text x="146" y="276.6">DATE:</text>
<text x="159" y="276.7">03/25/13</text>
<text x="175.8" y="276.5">SHEET 1 OF 1</text>
</g>
<g font-size="2.1">
<text x="49.8" y="269.4">22253 Hoskins Line</text>
<text x="82.2" y="269.2">Phone: 800-821-7462</text>
<text x="49.6" y="272">Rodney, ON, N0L 2C0</text>
<text x="68.7" y="275.9">www.iecs.com</text>
<text x="82.2" y="271.8">Fax:866-496-1990</text>
</g>
</svg>
